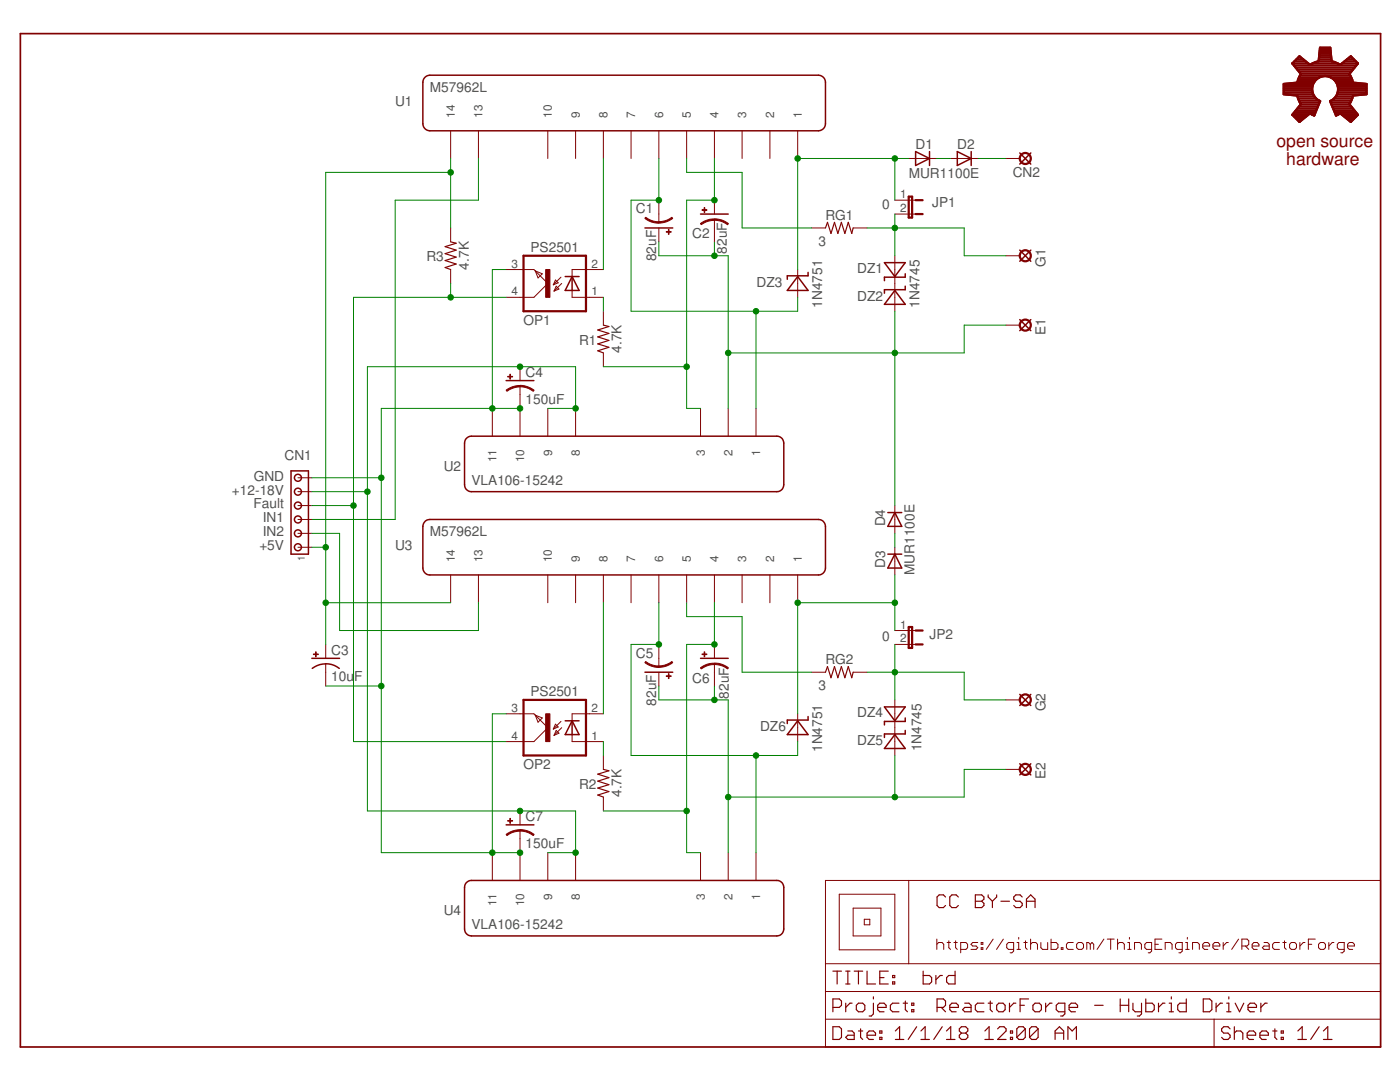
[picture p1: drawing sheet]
<svg xmlns="http://www.w3.org/2000/svg" width="279mm" height="216mm" viewBox="0 0 279 216" stroke-linecap="round" stroke-linejoin="round" font-family="sans-serif">
<g fill="none" stroke="#800000" stroke-width=".2">
<path d="M89.9 26.1v5.5M95.5 26.1v5.5M109.3 26.1v5.5M114.9 26.1v5.5M120.4 26.1v5.5M125.9 26.1v5.5M131.5 26.1v5.5M131.5 39.9v4.5M137 26.1v5.5M142.6 26.1v5.5M142.6 39.9v2.8M148.1 26.1v5.5"/>
<path d="M153.6 26.1v5.5M159.2 26.1v5.5M178.6 39.9h4.1M181.4 31.6h5.5M189.7 31.6h5.5M200.7 31.6h2.8M89.9 45.5v2.8M89.9 53.8v2.8M101 53.8h5.6l2.7 2.8-2.7 2.7h-5.6M106.8 54.1l1.4 .5-.8 .9zM110.8 55.9l.6 .5-1 .4zM111 57.1l.5 .6-.9 .4z"/>
<path d="M112 55.3l-1.6 1.5M112.1 56.6l-1.5 1.5M114.2 58v1.3h6.2M120.4 53.8h-6.2v1.4M131.5 45.5v2.8M142.6 43.8v4.5M159.2 53.8v5.5M162 45.5h2.7M170.3 45.5h2.7M178.6 51v11.1M178.6 42.7h4.1M200.7 51h2.8"/>
<path d="M103.8 73.2v2.7M103.8 77.1v9.9M120.4 62.1v2.8M120.4 70.4v2.8M200.7 64.9h2.8M59.5 98.1h2.7M59.5 95.3h2.7M98.3 81.5v5.5M109.3 81.5v5.5M114.9 81.5v5.5M139.8 81.5v5.5M145.3 81.5v5.5"/>
<path d="M150.9 81.5v5.5M59.5 109.2h2.7M59.5 106.4h2.7M59.5 103.7h2.7M59.5 100.9h2.7M89.9 114.7v5.6M95.5 114.7v5.6M109.3 114.7v5.6M114.9 114.7v5.6M120.4 114.7v5.6M125.9 114.7v5.6M131.5 114.7v5.6"/>
<path d="M137 114.7v5.6M142.6 114.7v5.6M148.1 114.7v5.6M153.6 114.7v5.6M159.2 114.7v5.6M178.6 100.9v5.5M178.6 109.2v5.5M65 128.6v2.8M65 132.5v4.4M131.5 128.6v4.4M131.5 134.1v2.8M142.6 128.6v2.8"/>
<path d="M142.6 132.5v4.4M162 134.1h2.7M170.3 134.1h2.7M178.6 139.7v11M178.6 125.8h4.1M178.6 128.6h4.1M200.7 139.7h2.8M101 142.4h5.6l2.7 2.8-2.7 2.8h-5.6M106.8 142.7l1.4 .6-.8 .8zM110.8 144.5l.6 .6-1 .4zM111 145.8l.5 .5-.9 .4zM112 144l-1.6 1.5"/>
<path d="M112.1 145.2l-1.5 1.5M114.2 146.6v1.4h6.2M120.4 150.7v2.8M120.4 159v2.8M120.4 142.4h-6.2v1.4M159.2 142.4v5.6M200.7 153.5h2.8M98.3 170.1v5.6M103.8 161.8v2.8M103.8 165.7v10M109.3 170.1v5.6M114.9 170.1v5.6"/>
<path d="M139.8 170.1v5.6M145.3 170.1v5.6M150.9 170.1v5.6M164.7 175.7h110.8v33.2h-110.8zM167.5 178.4h11.1v11.1h-11.1zM181.4 175.7v16.6M164.7 197.8h110.8M164.7 192.3h110.8M170.3 181.2h5.5v5.6h-5.5zM172.5 183.4h1.1v1.1h-1.1zM187 187.4v2M187 188.4l.3-.3h.7l.3 .3v1"/>
<path d="M189 188.1h.7M189.4 187.7v1.4l.3 .3M190.4 188.1h.7M190.7 187.7v1.4l.4 .3M191.7 189.4h1.1l.3-.3v-.7l-.3-.3h-1.1v2M195.1 188.1h-1l-.3 .3 .3 .4h.7l.3 .3-.3 .3h-1M195.8 188.1h.4v.3h-.4zM195.8 189.1h.4v.3h-.4zM198.2 187.4l-1.4 2M200.2 187.4l-1.3 2M202.3 189.4h-1l-.4-.3v-.7l.4-.3h1v1.7l-.3 .3h-.4M203 188.1h.3v1.3"/>
<path d="M203 189.4h.6M203.3 187v.4M204.3 188.1h.7M204.7 187.7v1.4l.3 .3M205.7 188.4l.3-.3h.7l.4 .3v1M205.7 187.4v2M207.7 188.1v1l.4 .3h1v-1.3M209.8 187.4v2h1l.3-.3v-.7l-.3-.3h-1M211.8 189.1h.3v.3h-.3zM214.2 188.1h-1l-.4 .3v.7l.4 .3h1M215.2 188.1h.7l.3 .3v.7l-.3 .3h-.7l-.3-.3v-.7zM217.6 188.4l-.4-.3h-.3v1.3"/>
<path d="M217.6 188.4v1M217.6 188.4l.3-.3 .4 .3v1M220.3 187.4l-1.4 2M221 187.4h1.4M221.7 187.4v2M223 188.4l.4-.3h.6l.4 .3v1M223 187.4v2M225.1 188.1h.3v1.3M225.1 189.4h.6M225.4 187v.4M226.4 189.4v-1.3h1.1l.3 .3v1M229.8 189.4h-1l-.3-.3v-.7l.3-.3h1v1.7l-.3 .3h-.3"/>
<path d="M230.5 188.4h.7M231.9 187.4h-1.4v2h1.4M232.5 189.4v-1.3h1.1l.3 .3v1M235.9 189.4h-1l-.3-.3v-.7l.3-.3h1v1.7l-.3 .3h-.3M236.6 188.1h.4v1.3M236.6 189.4h.7M237 187v.4M238 189.4v-1.3h1l.4 .3v1M240 188.8h1.4v-.4l-.4-.3h-.6l-.4 .3v.7l.4 .3h.6M242.1 188.8h1.3v-.4l-.3-.3h-.7l-.3 .3v.7l.3 .3h.7M244.1 188.1v1.3M245.1 188.1h-.3l-.7 .7"/>
<path d="M247.2 187.4l-1.4 2M247.8 188.8h1.1l.3-.4v-.7l-.3-.3h-1.1v2M248.5 188.8l.7 .6M249.9 188.8h1.3v-.4l-.3-.3h-.7l-.3 .3v.7l.3 .3h.7M252.3 188.1h.7l.3 .3v1h-1l-.4-.3 .4-.3h1M255.3 188.1h-1l-.3 .3v.7l.3 .3h1M256 188.1h.7M256.3 187.7v1.4l.4 .3M257.7 188.1h.7l.3 .3v.7l-.3 .3h-.7l-.3-.3v-.7zM259.4 188.1v1.3M260.4 188.1h-.3l-.7 .7M261.1 188.4h.7"/>
<path d="M262.5 187.4h-1.4v2M263.5 188.1h.7l.3 .3v.7l-.3 .3h-.7l-.4-.3v-.7zM265.2 188.1v1.3M266.2 188.1h-.3l-.7 .7M268.3 189.4h-1.1l-.3-.3v-.7l.3-.3h1.1v1.7l-.4 .3h-.3M268.9 188.8h1.4v-.4l-.3-.3h-.7l-.4 .3v.7l.4 .3h.7M164.7 203.4h110.8M242.3 203.4v5.5"/>
</g>
<g fill="none" stroke="#800000" stroke-width=".3">
<path d="M84.7 15.5l.5-.3 .6-.2h77.5l.9 .3 .5 .8v8.6l-.1 .6-.4 .5-.9 .3h-77.5l-.6-.1-.5-.4-.3-.9v-8.3zM182.7 30.2l2.8 1.4-2.8 1.4zM185.5 30.2v2.8M191.1 30.2l2.7 1.4-2.7 1.4zM193.8 30.2v2.8M203.5 30.5l2.2 2.2M205.7 30.5l-2.2 2.2M112.8 55.2h2.8M114.2 55.2l1.4 2.8h-2.8zM114.2 55.2v2.8M128.7 45.5h5.6M139.8 42.7h5.5"/>
<path d="M159.2 55.2l2.1 2.8h-4.2zM161.3 54.4v.6h-4.2v.7M176.5 52.4h4.2l-2.1 2.8zM178.6 58l2.1 2.7h-4.2zM180.7 57.1v.7h-4.2v.7M180.7 54.6v.7h-4.2v.7M203.5 49.9l2.2 2.2M205.7 49.9l-2.2 2.2M101 75.9h5.6M203.5 63.8l2.2 2.2M205.7 63.8l-2.2 2.2M58.1 94h3.5v16.6h-3.5z"/>
<path d="M93 87.5l.5-.3 .6-.2h60.9l.6 .2a1.35 1.35 0 0 1 .8 1.2v8.6a1.37 1.37 0 0 1-1.4 1.1h-60.9l-.6-.1a1.35 1.35 0 0 1-.8-1.3v-8.3zM84.9 103.9l.9-.2h77.5l.9 .2 .5 .8v8.6l-.1 .6-.4 .5-.9 .3h-77.8l-.8-.5-.3-.9v-8.3l.1-.6zM177.2 110.6h2.8M177.2 102.3h2.8M178.6 110.6l1.4 2.7h-2.8zM178.6 102.3l1.4 2.7h-2.8zM62.2 131.4h5.6M65 132.4a4.3 4.3 0 0 1 2.7 1M65 132.5a4.4 4.4 0 0 0-2.7 .9M128.7 134.1h5.6M139.8 131.4h5.5M203.5 138.6l2.2 2.2"/>
<path d="M205.7 138.6l-2.2 2.2M112.8 143.8h2.8M114.2 143.8v2.8M114.2 143.8l1.4 2.8h-2.8zM159.2 143.8l2.1 2.8h-4.2zM161.3 143v.7h-4.2v.7M176.5 141.1h4.2l-2.1 2.7zM178.6 146.6l2.1 2.8h-4.2zM180.7 143.3v.7h-4.2v.7M180.7 145.8v.7h-4.2v.7M203.5 152.4l2.2 2.2M205.7 152.4l-2.2 2.2"/>
<path d="M93 176.2l.5-.4 .6-.1h61.2l.8 .5 .3 .9v8.3l-.3 .8a1.31 1.31 0 0 1-1.1 .6l-61.2-.1-.8-.5-.3-.8v-8.3zM101 164.6h5.6"/>
<circle cx="59.5" cy="95.3" r=".7"/>
<circle cx="59.5" cy="98.1" r=".7"/>
<circle cx="59.5" cy="106.4" r=".7"/>
<circle cx="59.5" cy="100.9" r=".7"/>
<circle cx="59.5" cy="103.7" r=".7"/>
<circle cx="59.5" cy="109.2" r=".7"/>
</g>
<path d="M4.1 6.7h271.4v202.2h-271.4z" fill="none" stroke="#800000" stroke-width=".34"/>
<g fill="none" stroke="#800000" stroke-width=".23">
<path d="M89.9 48.3l1.1 .2-2.2 .7 2.2 .7-2.2 .7 2.2 .7-2.2 .7 2.2 .7-2.2 .7 1.1 .4M164.7 45.5l.4-1.1 .7 2.2 .7-2.2 .7 2.2 .7-2.2 .7 2.2 .7-2.2 .7 2.2 .3-1.1M120.4 64.9l1.1 .3-2.2 .6 2.2 .7-2.2 .7 2.2 .7-2.2 .7 2.2 .7-2.2 .7 1.1 .4M164.7 134.1l.4-1.1 .7 2.2 .7-2.2 .7 2.2 .7-2.2 .7 2.2 .7-2.2 .7 2.2 .3-1.1M120.4 153.5l1.1 .3-2.2 .7 2.2 .7-2.2 .7 2.2 .7-2.2 .6 2.2 .7-2.2 .7 1.1 .4M188.7 179l-.4-.4h-.9l-.4 .4v1.7l.4 .4h.9l.4-.4M191.3 179l-.5-.4h-.8l-.5 .4v1.7l.5 .4h.8l.5-.4M194.6 178.6h1.3l.5 .4v.4l-.5 .4 .5 .5v.4l-.5 .4h-1.3zM194.6 179.8h1.3M197.2 178.6v.4l.9 .8M198.1 179.8v1.3M198.9 178.6v.4l-.8 .8"/>
<path d="M199.7 179.8h1.8M204 179l-.4-.4h-.9l-.4 .4v.4l.4 .4h.9l.4 .5v.4l-.4 .4h-.9l-.4-.4M204.9 179.8h1.7M166.2 193.8h1.7M167.1 193.8v2.5M168.8 193.8h.8M168.8 196.3h.8M169.2 193.8v2.5M170.5 193.8h1.7M171.3 193.8v2.5M173 193.8v2.5h1.7M174.3 198.9v.4"/>
<path d="M175.6 195.1h.8M177.3 193.8h-1.7v2.5h1.7M178.1 195.9h.5v.4h-.5zM178.1 194.6h.5v.5h-.5zM180.7 199.7v1.8l.4 .4M184.2 193.8v2.5h1.3l.4-.4v-.8l-.4-.5h-1.3M186.8 194.6v1.7M188.1 194.6h-.5l-.8 .9M190.6 193.8v2.5h-1.3l-.4-.4v-.8l.4-.5h1.3M197.6 199.7v1.8l.5 .4M204.9 181.1v-1.7l.8-.8 .9 .8v1.7M205.3 199.3h-1.7v2.6"/>
<path d="M223.6 199.3v2.6M225.3 199.3v2.6M228.7 199.3v2.6h1.2l.5-.4v-.9l-.5-.4h-1.2M233.8 198.9v.4M236.7 199.3v2.6h-1.2l-.5-.4v-.9l.5-.4h1.2M240.1 199.3h1.3l.5 .4v1.8l-.5 .4h-1.3zM245.2 198.9v.4M166.2 201h1.3l.4-.4v-.9l-.4-.4h-1.3v2.6M166.2 204.9h1.3l.4 .4v1.7l-.4 .4h-1.3zM168.8 200.2v1.7M169.2 205.7h.9l.4 .4v1.3h-1.3l-.4-.4 .4-.4h1.3M170.1 200.2h-.5l-.8 .8"/>
<path d="M170.9 200.6l.4-.4h.9l.4 .4v.9l-.4 .4h-.9l-.4-.4zM171.3 205.7h.9M171.7 205.3v1.7l.5 .4M173 206.6h1.7v-.5l-.4-.4h-.8l-.5 .4v.9l.5 .4h.8M174.3 200.2v2.1l-.4 .4h-.4M175.2 201h1.6v-.4l-.4-.4h-.8l-.4 .4v.9l.4 .4h.8M175.6 207h.4v.4h-.4zM175.6 205.7h.4v.4h-.4zM178.7 207.4h1.7M178.7 205.7l.8-.8v2.5M179.4 200.2h-1.3l-.4 .4v.9l.4 .4h1.3M180.3 200.2h.8"/>
<path d="M181.9 200.2h.5v.4h-.5zM181.9 201.5h.5v.4h-.5zM182.9 204.9l-1.6 2.5M183.8 207.4h1.7M183.8 205.7l.8-.8v2.5M187 201h1.3l.4-.4v-.9l-.4-.4h-1.3v2.6M187.9 201l.8 .9M188 204.9l-1.6 2.5M188.9 207.4h1.7M188.9 205.7l.8-.8v2.5M189.5 201h1.8v-.4l-.5-.4h-.8l-.5 .4v.9l.5 .4h.8M191.9 206.1l-.4 .5v.4l.4 .4h.8l.4-.4v-.4l-.4-.5"/>
<path d="M191.9 206.1l-.4-.4v-.4l.4-.4h.8l.4 .4v.4l-.4 .4M191.9 206.1h.8M192.5 200.2h.9l.4 .4v1.3h-1.3l-.4-.4 .4-.5h1.3M196.4 200.2h-1.3l-.5 .4v.9l.5 .4h1.3M196.6 207.4h1.6M196.6 205.7l.8-.8v2.5M197.2 200.2h.9M199.1 205.3l.4-.4h.9l.4 .4v.4l-1.7 1.7h1.7M199.3 200.2h.9l.4 .4v.9l-.4 .4h-.9l-.4-.4v-.9zM201.5 200.2v1.7M201.7 207h.4v.4h-.4zM201.7 205.7h.4v.4h-.4z"/>
<path d="M202.7 200.2h-.4l-.8 .8M203.6 200.6h.8M204.6 205.3v1.7l-.4 .4h-.9l-.4-.4M204.6 205.3l-.4-.4h-.9l-.4 .4v1.7M204.6 205.3l-1.7 1.7M206.1 200.6l.5-.4h.8l.4 .4v.9l-.4 .4h-.8l-.5-.4zM207.2 205.3v1.7l-.4 .4h-.9l-.4-.4M207.2 205.3l-.4-.4h-.9l-.4 .4v1.7M207.2 205.3l-1.7 1.7M208.7 200.2v1.7M210 200.2h-.5l-.8 .8M210.6 206.1h1.7"/>
<path d="M210.6 207.4v-1.7l.8-.8 .9 .8v1.7M212.5 201.9h-1.3l-.4-.4v-.9l.4-.4h1.3v2.1l-.4 .4h-.4M213.1 207.4v-2.5l.9 .8 .8-.8v2.5M213.4 201h1.7v-.4l-.5-.4h-.8l-.4 .4v.9l.4 .4h.8M218.5 200.6h1.7M223.6 200.6h1.7M226.1 200.2v1.3l.4 .4h1.3M227.8 200.2v2.1l-.4 .4h-.4M231.2 200.2v1.7M232.5 200.2h-.4l-.9 .8M233.3 200.2h.5v1.7M233.3 201.9h.9"/>
<path d="M242.7 200.2v1.7M244 200.2h-.5l-.8 .8M244.8 200.2h.4v1.7M244.8 201.9h.9M245.5 205.3l-.4-.4h-.9l-.4 .4v.4l.4 .4h.9l.4 .5v.4l-.4 .4h-.9l-.4-.4M246.3 206.1l.5-.4h.8l.4 .4v1.3M246.3 204.9v2.5M246.5 200.2l.9 1.7 .8-1.7M248.9 206.6h1.7v-.5l-.4-.4h-.9l-.4 .4v.9l.4 .4h.9M249.1 201h1.7v-.4l-.5-.4h-.8l-.4 .4v.9l.4 .4h.8M251.4 206.6h1.7v-.5l-.4-.4h-.8l-.5 .4v.9l.5 .4h.8M251.6 200.2v1.7"/>
<path d="M252.9 200.2h-.4l-.9 .8M254 205.7h.8M254.4 205.3v1.7l.4 .4M255.7 207h.4v.4h-.4zM255.7 205.7h.4v.4h-.4zM259 207.4h1.7M259 205.7l.9-.8v2.5M263.3 204.9l-1.7 2.5M264.1 207.4h1.7M264.1 205.7l.9-.8v2.5"/>
</g>
<g fill="none" stroke="#800000" stroke-width=".44">
<path d="M256.2 18.4h5.7M256.2 18h5.7M256.2 17.6h5.7M256.2 17.2h5.7M256.3 16.8h5.8M256.5 18.8h5.6M257.9 12.7l1.4-1.5 2.1 1.7M257.9 12.7l1.7 2.1M257.9 12.7h3.2M258.2 13.1h12.5M258.3 12.2h2.3M258.6 13.5h11.7"/>
<path d="M258.7 11.8h1.4M258.9 19.1l.7 1.7M258.9 16.5l-2.7 .3v2l2.7 .3M258.9 19.1l.2 .6M258.9 13.9h11.1M258.9 19.2h3.4M258.9 16.4h3.4M259 15.9h3.6M259.1 15.9l-.2 .6M259.1 19.7l.5 1.1M259.1 19.6h3.6M259.2 11.4h.4"/>
<path d="M259.2 15.5h4M259.2 14.3h10.5M259.4 15.1h10.1M259.6 14.7h9.7M259.6 14.8l-.7 1.7M259.6 14.8l-.5 1.1M261.9 17.8l.1 .8a2.53 2.53 0 0 0 1.5 1.6M261.9 17.8a2.59 2.59 0 0 1 4-2.2 2.59 2.59 0 0 1-.4 4.6M261.9 17.8a2.61 2.61 0 0 0 1.6 2.4M261.9 12.7h5.1M263.1 12.2h2.7M263.2 12.2l-1.8 .7"/>
<path d="M263.2 12.2l.2-2.7h2.1l.2 2.7M263.2 11.8h2.5M263.2 11.4h2.5M263.3 11h2.3M263.3 10.6h2.3M263.4 10.2h2.1M263.4 9.8h2.1M265.7 15.5h4M265.7 12.2l1.8 .7M266.3 19.6h3.6M266.3 15.9h3.6M266.6 19.2h3.4"/>
<path d="M266.6 16.4h3.4M266.8 18.8h5.6M266.8 16.8h5.8M266.8 18.8l-.4 .7-.9 .7M267 18.4h5.7M267 17.2h5.7M267 17.6a2.59 2.59 0 0 0-2.6-2.4 2.59 2.59 0 0 0-2.5 2.6M267 17.6v.4M267 18l-.2 .8M267 18h5.7M267 17.6h5.7M267.8 12.7h3.2"/>
<path d="M268.3 12.2h2.3M268.8 11.8h1.4M269.3 14.8l.7 1.7M269.3 14.8l.6 1.1M269.3 11.4h.4M269.9 19.7l-.6 1.1M269.9 15.9l.1 .6M270 19.1l-.7 1.7M270 16.5l2.7 .3v2l-2.7 .3M270 19.1l-.1 .6M271 12.7l-1.7 2.1M271 12.7l-1.4-1.5-2.1 1.7"/>
<path d="M181.4 39.2h.6v4.2h-.6zM182.7 39.9h1.4M257.9 22.9h3.1M258.2 22.5h4.3M258.4 23.3h2.1M258.6 22.1h4.1M258.8 23.7h1.2M258.9 21.7h3.9M259.2 24.2h.3M259.2 21.3h3.8M259.2 20.1h4M259.4 20.5h3.9"/>
<path d="M259.5 20.9h3.7M259.6 20.8l-1.7 2.1 1.4 1.4 2.1-1.7M261.4 22.6l.9 .5M262 22.9h.3M263.5 20.2l-1.2 2.9M265.5 20.2l1.1 2.9M265.6 20.5h3.9M265.7 20.1h4M265.7 20.9h3.6M265.9 21.3h3.8M266.1 21.7h3.9M266.3 22.1h4.1"/>
<path d="M266.4 22.5h4.3M266.6 22.9h.3M267.5 22.6l-.9 .5M267.9 22.9h3.1M268.4 23.3h2.2M268.9 23.7h1.3M269.3 20.8l1.7 2.1-1.4 1.4-2.1-1.7M269.4 24.2h.3M104.5 51h12.4v11.1h-12.4zM182.7 42.7h1.4M104.5 139.7h12.4v11h-12.4zM181.4 125.1h.6v4.2h-.6z"/>
<path d="M182.7 125.8h1.4M182.7 128.6h1.4"/>
<circle cx="204.6" cy="31.6" r="1.1"/>
<circle cx="204.6" cy="51" r="1.1"/>
<circle cx="204.6" cy="64.9" r="1.1"/>
<circle cx="204.6" cy="139.7" r="1.1"/>
<circle cx="204.6" cy="153.5" r="1.1"/>
</g>
<g fill="#800000" stroke="#800000" stroke-width=".2">
<path d="M108.9 53.8h.8v5.5h-.8z"/>
<path d="M108.9 142.4h.8v5.6h-.8z"/>
<path d="M101.3 75.1h1v.1h-1z"/>
<path d="M101.7 74.7h.2v.9h-.2z"/>
<path d="M101.3 163.7h1v.2h-1z"/>
<path d="M101.7 163.3h.2v1h-.2z"/>
<path d="M133 46.2h.9v.1h-.9z"/>
<path d="M133.4 45.8h.1v1h-.1z"/>
<path d="M140.1 41.8h1v.2h-1z"/>
<path d="M140.5 41.4h.2v1h-.2z"/>
<path d="M133 134.9h.9v.1h-.9z"/>
<path d="M133.4 134.4h.1v1h-.1z"/>
<path d="M140.1 130.5h1v.1h-1z"/>
<path d="M140.5 130.1h.2v.9h-.2z"/>
<path d="M62.5 130.5h1v.1h-1z"/>
<path d="M63 130.1h.1v.9h-.1z"/>
</g>
<g fill="#800000" stroke="#800000" stroke-width=".2">
<path d="M103.8 76.9l.9 .1 1.1 .4 .8 .5-.2 .2a4.3 4.3 0 0 0-2.6-.9z" fill-rule="evenodd"/>
<path d="M101 77.9l.2-.2a4.5 4.5 0 0 1 2.6-.8v.3l-1.1 .1-1.5 .8z" fill-rule="evenodd"/>
<path d="M103.8 165.5h.3a4.6 4.6 0 0 1 2.5 1l-.2 .2a4.3 4.3 0 0 0-2.6-.9z" fill-rule="evenodd"/>
<path d="M101 166.5l.2-.2a4.5 4.5 0 0 1 2.6-.7v.2l-.6 .1a4 4 0 0 0-2 .8z" fill-rule="evenodd"/>
<path d="M128.9 43.3l.4 .4a4.1 4.1 0 0 0 2.2 .6v.2h-.3a4.3 4.3 0 0 1-2.5-.9z" fill-rule="evenodd"/>
<path d="M131.5 44.2h.5a4 4 0 0 0 2.1-.9l.2 .3-.3 .2a4.5 4.5 0 0 1-2.5 .7z" fill-rule="evenodd"/>
<path d="M142.6 43.7h.3a4.4 4.4 0 0 1 2.5 .9l-.2 .3a4.3 4.3 0 0 0-2.6-1z" fill-rule="evenodd"/>
<path d="M139.8 44.6l1.3-.7 1.5-.2v.3l-1.7 .3-.9 .5z" fill-rule="evenodd"/>
<path d="M128.9 132l.9 .6 1.7 .3v.3l-.9-.1-1.1-.4-.8-.5z" fill-rule="evenodd"/>
<path d="M131.5 132.9l1.1-.2 1.5-.7 .2 .2-.3 .2a4.5 4.5 0 0 1-2.5 .8z" fill-rule="evenodd"/>
<path d="M142.6 132.3h.3a4.4 4.4 0 0 1 2.5 1l-.2 .2a4.1 4.1 0 0 0-2.6-.9z" fill-rule="evenodd"/>
<path d="M139.8 133.3l.2-.2a4.2 4.2 0 0 1 2.6-.8v.3a4.1 4.1 0 0 0-2.6 .9z" fill-rule="evenodd"/>
</g>
<g fill="none" stroke="#008000" stroke-width=".2">
<path d="M89.9 34.4h-24.9v94.2M89.9 31.6v13.9M95.5 31.6v8.3h-16.6v63.8h-16.7M120.4 31.6v22.2M131.5 31.6v8.3h-5.6v22.2h33.3v-2.8M137 31.6v2.8h11.1v11.1h13.9M142.6 31.6v8.3h-5.6v41.6h2.8M178.6 31.6v8.3M181.4 31.6h-22.2v22.2M186.9 31.6h2.8M195.2 31.6h5.5M89.9 56.6v2.7"/>
<path d="M101 59.3h-30.5v88.7h30.5M101 53.8h-2.7v27.7M120.4 59.3v2.8M131.5 48.3v2.7h13.8v30.5M142.6 48.3v2.7M173 45.5h19.4v5.5h8.3M178.6 42.7v8.3M120.4 73.2h16.6M150.9 62.1v19.4M178.6 62.1v38.8M200.7 64.9h-8.3v5.5h-47.1M62.2 95.3h13.9"/>
<path d="M62.2 98.1h11.1M103.8 81.5h-27.7v88.6h27.7M109.3 81.5h5.6v-8.3h-41.6v88.6h41.6v8.3h-5.6M62.2 109.2h2.8M62.2 100.9h8.3M62.2 106.4h5.6v19.4h27.7v-5.5M178.6 106.4v2.8M178.6 114.7v11.1M65 120.3h24.9M65 136.9h11.1M120.4 120.3v22.1M131.5 120.3v8.3h-5.6v22.1h33.3v-2.7"/>
<path d="M131.5 136.9v2.8h13.8v30.4M137 120.3v2.7h11.1v11.1h13.9M142.6 120.3v8.3h-5.6v41.5h2.8M142.6 136.9v2.8M173 134.1h19.4v5.6h8.3M178.6 120.3h-19.4v22.1M178.6 128.6v11.1M101 142.4h-2.7v27.7M120.4 148v2.7M150.9 150.7v19.4M178.6 150.7v8.3M200.7 153.5h-8.3v5.5h-47.1"/>
<path d="M120.4 161.8h16.6"/>
</g>
<g fill="#008000" stroke="#008000" stroke-width=".2">
<circle cx="178.6" cy="31.6" r=".55"/>
<circle cx="159.2" cy="31.6" r=".55"/>
<circle cx="178.6" cy="45.5" r=".55"/>
<circle cx="65" cy="109.2" r=".55"/>
<circle cx="89.9" cy="34.4" r=".55"/>
<circle cx="65" cy="120.3" r=".55"/>
<circle cx="70.5" cy="100.9" r=".55"/>
<circle cx="89.9" cy="59.3" r=".55"/>
<circle cx="131.5" cy="39.9" r=".55"/>
<circle cx="150.9" cy="62.1" r=".55"/>
<circle cx="142.6" cy="39.9" r=".55"/>
<circle cx="137" cy="73.2" r=".55"/>
<circle cx="142.6" cy="51" r=".55"/>
<circle cx="145.3" cy="70.4" r=".55"/>
<circle cx="178.6" cy="70.4" r=".55"/>
<circle cx="98.3" cy="170.1" r=".55"/>
<circle cx="103.8" cy="170.1" r=".55"/>
<circle cx="98.3" cy="81.5" r=".55"/>
<circle cx="103.8" cy="81.5" r=".55"/>
<circle cx="76.1" cy="95.3" r=".55"/>
<circle cx="76.1" cy="136.9" r=".55"/>
<circle cx="114.9" cy="170.1" r=".55"/>
<circle cx="103.8" cy="161.8" r=".55"/>
<circle cx="103.8" cy="73.2" r=".55"/>
<circle cx="114.9" cy="81.5" r=".55"/>
<circle cx="73.3" cy="98.1" r=".55"/>
<circle cx="150.9" cy="150.7" r=".55"/>
<circle cx="131.5" cy="128.6" r=".55"/>
<circle cx="142.6" cy="128.6" r=".55"/>
<circle cx="137" cy="161.8" r=".55"/>
<circle cx="178.6" cy="120.3" r=".55"/>
<circle cx="159.2" cy="120.3" r=".55"/>
<circle cx="178.6" cy="159" r=".55"/>
<circle cx="142.6" cy="139.7" r=".55"/>
<circle cx="145.3" cy="159" r=".55"/>
<circle cx="178.6" cy="134.1" r=".55"/>
</g>
<g font-size="3.5" fill="#800000">
<text x="254.8" y="29.3">open source</text>
<text x="256.7" y="33">hardware</text>
</g>
<g font-size="2.7" fill="#505050">
<text x="78.9" y="21.1">U1</text>
<text x="85.8" y="18.3">M57962L</text>
<text x="182.7" y="29.7">D1</text>
<text x="191" y="29.7">D2</text>
<text x="181.4" y="35.5">MUR1100E</text>
<text x="202.1" y="35.4">CN2</text>
<text x="176.1" y="41.7">0</text>
<text x="186.1" y="41.3">JP1</text>
<text x="126.9" y="42.6">C1</text>
<text x="138.1" y="47.6">C2</text>
<text x="164.7" y="43.8">RG1</text>
<text x="85.1" y="52.2">R3</text>
<text x="93.5" y="53.8" transform="rotate(-90 93.5 53.8)">4.7K</text>
<text x="105.9" y="50.3">PS2501</text>
<text x="130.9" y="52.1" transform="rotate(-90 130.9 52.1)">82uF</text>
<text x="145.1" y="50.6" transform="rotate(-90 145.1 50.6)">82uF</text>
<text x="163.3" y="49.1">3</text>
<text x="208.6" y="53.3" transform="rotate(-90 208.6 53.3)">G1</text>
<text x="151" y="57.2">DZ3</text>
<text x="171.1" y="54.5">DZ1</text>
<text x="104.5" y="64.9">OP1</text>
<text x="164.1" y="61.4" transform="rotate(-90 164.1 61.4)">1N4751</text>
<text x="171.1" y="60">DZ2</text>
<text x="183.5" y="61.4" transform="rotate(-90 183.5 61.4)">1N4745</text>
<text x="115.6" y="68.8">R1</text>
<text x="124" y="70.4" transform="rotate(-90 124 70.4)">4.7K</text>
<text x="208.6" y="66.8" transform="rotate(-90 208.6 66.8)">E1</text>
<text x="104.9" y="75.3">C4</text>
<text x="104.9" y="80.5">150uF</text>
<text x="50.6" y="95.9">GND</text>
<text x="56.8" y="91.8">CN1</text>
<text x="88.6" y="94">U2</text>
<text x="46.3" y="98.7">+12-18V</text>
<text x="50.6" y="101.4">Fault</text>
<text x="94.1" y="96.7">VLA106-15242</text>
<text x="52.4" y="104.2">IN1</text>
<text x="52.4" y="107">IN2</text>
<text x="85.8" y="107">M57962L</text>
<text x="176.7" y="105" transform="rotate(-90 176.7 105)">D4</text>
<text x="51.8" y="109.8">+5V</text>
<text x="78.9" y="109.8">U3</text>
<text x="176.7" y="113.3" transform="rotate(-90 176.7 113.3)">D3</text>
<text x="182.5" y="114.7" transform="rotate(-90 182.5 114.7)">MUR1100E</text>
<text x="66.1" y="130.7">C3</text>
<text x="126.9" y="131.2">C5</text>
<text x="176.1" y="127.9">0</text>
<text x="185.5" y="127.5">JP2</text>
<text x="66.1" y="135.9">10u</text>
<text x="70.7" y="135.9">F</text>
<text x="138.1" y="136.2">C6</text>
<text x="163.3" y="137.7">3</text>
<text x="164.7" y="132.5">RG2</text>
<text x="105.9" y="139">PS2501</text>
<text x="130.9" y="140.8" transform="rotate(-90 130.9 140.8)">82uF</text>
<text x="145.5" y="139.4" transform="rotate(-90 145.5 139.4)">82uF</text>
<text x="171.1" y="143.1">DZ4</text>
<text x="208.6" y="141.9" transform="rotate(-90 208.6 141.9)">G2</text>
<text x="151.7" y="145.9">DZ6</text>
<text x="171.1" y="148.6">DZ5</text>
<text x="183.9" y="149.9" transform="rotate(-90 183.9 149.9)">1N4745</text>
<text x="104.5" y="153.5">OP2</text>
<text x="164.1" y="150.1" transform="rotate(-90 164.1 150.1)">1N4751</text>
<text x="208.6" y="155.5" transform="rotate(-90 208.6 155.5)">E2</text>
<text x="115.6" y="157.4">R2</text>
<text x="124" y="159.1" transform="rotate(-90 124 159.1)">4.7K</text>
<text x="104.9" y="163.9">C7</text>
<text x="104.9" y="169.2">150uF</text>
<text x="88.6" y="182.6">U4</text>
<text x="94.1" y="185.4">VLA106-15242</text>
</g>
<g font-size="2.3" fill="#505050">
<text x="90.8" y="23.5" transform="rotate(-90 90.8 23.5)">14</text>
<text x="96.3" y="23.5" transform="rotate(-90 96.3 23.5)">13</text>
<text x="110.2" y="23.5" transform="rotate(-90 110.2 23.5)">10</text>
<text x="115.7" y="23.5" transform="rotate(-90 115.7 23.5)">9</text>
<text x="121.2" y="23.5" transform="rotate(-90 121.2 23.5)">8</text>
<text x="126.8" y="23.5" transform="rotate(-90 126.8 23.5)">7</text>
<text x="132.3" y="23.5" transform="rotate(-90 132.3 23.5)">6</text>
<text x="137.9" y="23.5" transform="rotate(-90 137.9 23.5)">5</text>
<text x="143.4" y="23.5" transform="rotate(-90 143.4 23.5)">4</text>
<text x="148.9" y="23.5" transform="rotate(-90 148.9 23.5)">3</text>
<text x="154.5" y="23.5" transform="rotate(-90 154.5 23.5)">2</text>
<text x="160" y="23.5" transform="rotate(-90 160 23.5)">1</text>
<text x="179.7" y="39.6">1</text>
<text x="179.7" y="42.3">2</text>
<text x="102.1" y="53.4">3</text>
<text x="118" y="53.4">2</text>
<text x="102.1" y="58.9">4</text>
<text x="118" y="58.9">1</text>
<text x="99.1" y="92.2" transform="rotate(-90 99.1 92.2)">11</text>
<text x="104.6" y="92.2" transform="rotate(-90 104.6 92.2)">10</text>
<text x="110.2" y="90.9" transform="rotate(-90 110.2 90.9)">9</text>
<text x="115.7" y="90.9" transform="rotate(-90 115.7 90.9)">8</text>
<text x="140.6" y="90.9" transform="rotate(-90 140.6 90.9)">3</text>
<text x="146.2" y="90.9" transform="rotate(-90 146.2 90.9)">2</text>
<text x="151.7" y="90.9" transform="rotate(-90 151.7 90.9)">1</text>
<text x="90.8" y="112.2" transform="rotate(-90 90.8 112.2)">14</text>
<text x="96.3" y="112.2" transform="rotate(-90 96.3 112.2)">13</text>
<text x="110.2" y="112.2" transform="rotate(-90 110.2 112.2)">10</text>
<text x="115.7" y="112.2" transform="rotate(-90 115.7 112.2)">9</text>
<text x="121.2" y="112.2" transform="rotate(-90 121.2 112.2)">8</text>
<text x="126.8" y="112.2" transform="rotate(-90 126.8 112.2)">7</text>
<text x="132.3" y="112.2" transform="rotate(-90 132.3 112.2)">6</text>
<text x="137.9" y="112.2" transform="rotate(-90 137.9 112.2)">5</text>
<text x="143.4" y="112.2" transform="rotate(-90 143.4 112.2)">4</text>
<text x="148.9" y="112.2" transform="rotate(-90 148.9 112.2)">3</text>
<text x="154.5" y="112.2" transform="rotate(-90 154.5 112.2)">2</text>
<text x="160" y="112.2" transform="rotate(-90 160 112.2)">1</text>
<text x="179.7" y="125.4">1</text>
<text x="179.7" y="128.2">2</text>
<text x="102.1" y="142">3</text>
<text x="118" y="142">2</text>
<text x="102.1" y="147.6">4</text>
<text x="118" y="147.6">1</text>
<text x="110.2" y="179.5" transform="rotate(-90 110.2 179.5)">9</text>
<text x="115.7" y="179.5" transform="rotate(-90 115.7 179.5)">8</text>
<text x="140.6" y="179.5" transform="rotate(-90 140.6 179.5)">3</text>
<text x="146.2" y="179.5" transform="rotate(-90 146.2 179.5)">2</text>
<text x="151.7" y="179.5" transform="rotate(-90 151.7 179.5)">1</text>
<text x="99.1" y="180.8" transform="rotate(-90 99.1 180.8)">11</text>
<text x="104.6" y="180.8" transform="rotate(-90 104.6 180.8)">10</text>
</g>
<text font-size="1.9" fill="#505050" x="60.9" y="112" transform="rotate(-90 60.9 112)">1</text>
</svg>
